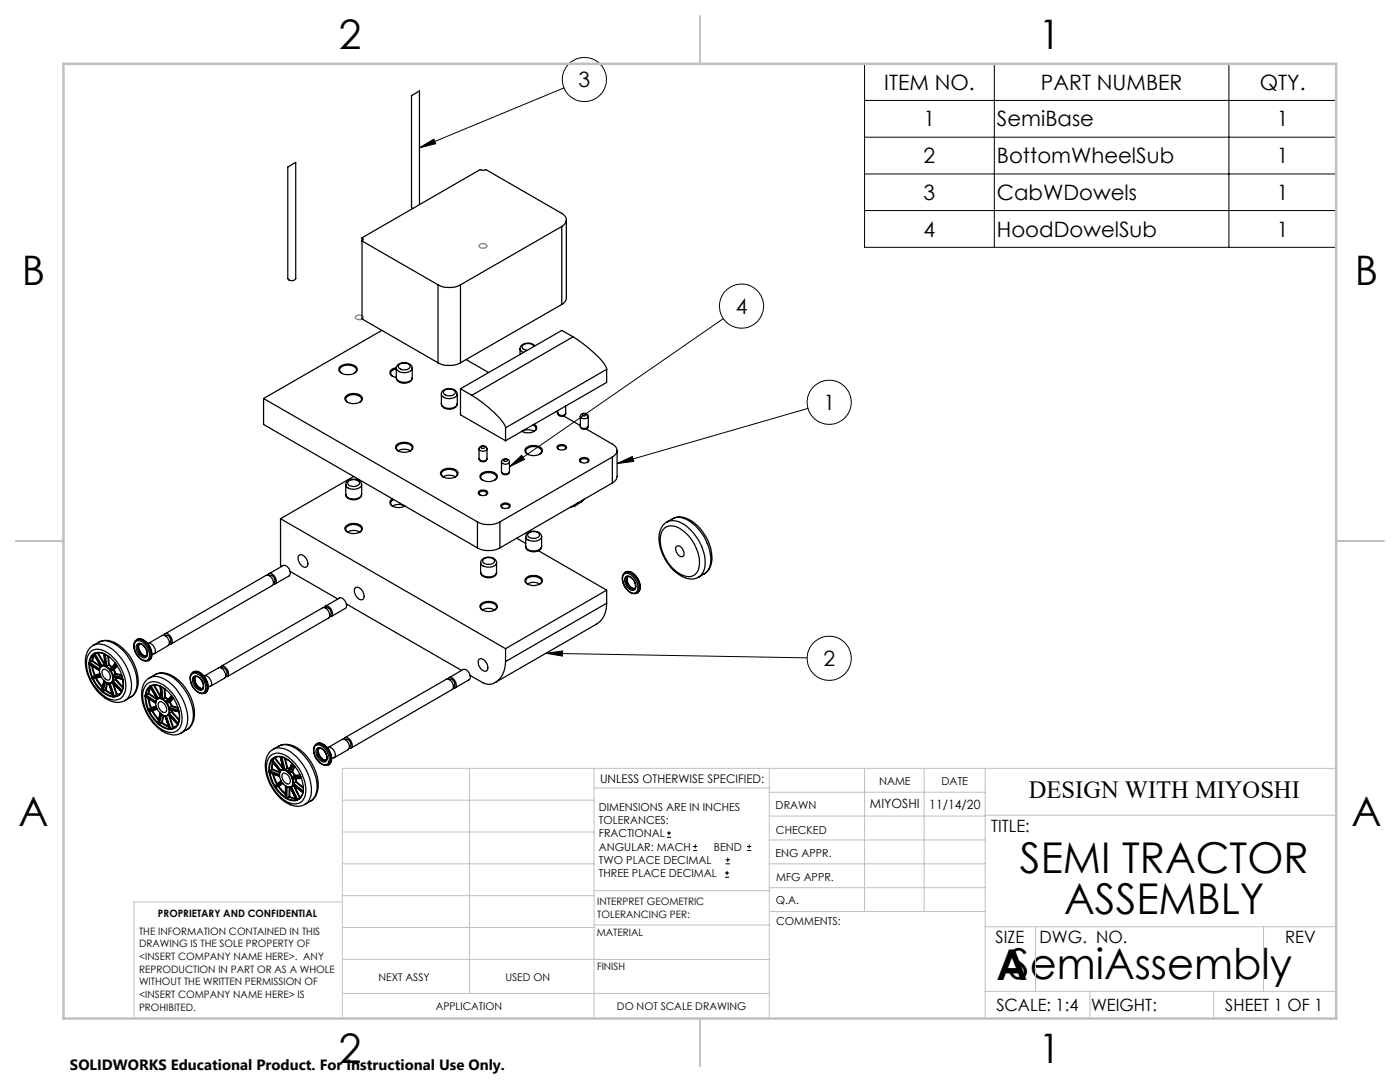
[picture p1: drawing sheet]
<svg xmlns="http://www.w3.org/2000/svg" width="279mm" height="216mm" viewBox="0 0 279 216" stroke-linecap="round" stroke-linejoin="round" font-family="sans-serif">
<g fill="none" stroke="#000" stroke-width=".2">
<path d="M112.6 17.5l-28.9 12M172.5 12.7h94.2v36.7h-94.2zM198.4 12.7v36.7M245.3 12.7v36.7M83.7 29.5l2.9-1.7 .4 .9zM172.5 20h94.2M172.5 27.4h94.2M172.5 34.7h94.2M172.5 42h94.2M144.4 63.6l-42.7 29.5M101.7 93.1l2.4-2.3 .6 .9zM123.2 92.5l3-1.4 .3 1z"/>
<path d="M161.3 81.5l-38.1 11M109 130.4l3.3-.5v1zM109 130.4l52.1 .9M133.1 167.1h.8M133.1 166.2h.8M133.5 165.8v.9M138.3 169.7h.8M138.3 168.9h.8M138.7 168.5v.8M144.7 175h.8M144.7 174.2h.8M144.8 172.4h.9"/>
<path d="M144.8 171.6h.9M145.1 173.8v.8M145.2 171.1v.9M149.1 169.7h.8M149.1 168.9h.8M149.5 168.5v.8"/>
<circle cx="116.6" cy="15.9" r="4.4"/>
<circle cx="148" cy="61.1" r="4.4"/>
<circle cx="165.5" cy="80.3" r="4.4"/>
<circle cx="165.5" cy="131.4" r="4.4"/>
</g>
<path d="M95.7 48.8a.91 .91 0 0 1 1.5 .3 .93 .93 0 0 1-1.6-.1zM71 63.1a.96 .96 0 0 1 1.5 .3 .93 .93 0 0 1-1.6-.1z" fill="none" stroke="#808080" stroke-width=".25"/>
<g fill="none" stroke="#c0c0c0" stroke-width=".2">
<path d="M68.3 159.7h50.3M93.7 153.3v44.9M118.6 153.3v49.9M118.6 157.2h34.9M153.5 153.3v49.9M153.5 158.1h43.1M172.5 153.3v28.6M184.4 153.3v28.6M196.6 153.3v49.9M266.7 153.3h-198.4v49.9M68.3 178.7h50.3M68.3 172.4h50.3"/>
<path d="M68.3 166h50.3M68.3 180h-41.6v23.2M118.6 177.7h35M153.5 167.6h43.1M153.5 162.8h43.1M153.5 172.4h43.1M153.5 177.1h43.1M196.6 162.7h70.1M68.3 198.2h85.2M68.3 191.4l85.2 .1M68.3 185.1h50.3M118.6 184.6h35"/>
<path d="M153.6 181.9h43M196.6 197.8h70.1M196.6 184.9h70.1M206.7 184.9v12.9M217.5 197.8v5.4M242.2 197.8v5.4M252.2 184.9v12.9"/>
</g>
<path d="M139.7 3.2v9.5M3.1 107.9h9.6M266.7 107.9h9.5M139.7 203.2v9.6" fill="none" stroke="#c0c0c0" stroke-width=".25"/>
<path d="M12.7 12.7h254v190.5h-254z" fill="none" stroke="#c0c0c0" stroke-width=".5"/>
<path d="M83.7 29.5l2.9-1.7 .4 .9zM101.7 93.1l2.4-2.3 .6 .9zM123.2 92.5l3-1.4 .3 1zM109 130.4l3.3-.5v1z" fill="#000"/>
<g fill="none" stroke="#000" stroke-width=".25">
<path d="M57.5 33.3l1.5-.9v23.2a.91 .91 0 0 1-1.6 0zM72.2 47.4a.33 .33 0 0 1 .3 .4 .33 .33 0 0 1-.3 .3l15.2 8.7M72.2 47.4v16.2l15.2 8.8M83.7 40.8v-22.6l-1.6 .8v22.3l.3 .3M87.4 56.8a4.9 4.9 0 0 0 4.5 0M87.4 56.8v15.6M91.9 56.8v15.6M112.1 45.2a1.38 1.38 0 0 0 .9-1.3 1.38 1.38 0 0 0-.9-1.3l-15.2-8.8-.3 .2-.8-.2-23.6 13.6M112.1 45.2l-20.2 11.6M112.1 45.2v15.5M113 43.9v15.7a1.68 1.68 0 0 1-.9 1.1M52.6 79.5l42.7 24.6"/>
<path d="M52.6 79.5v5.2l42.7 24.6M67.9 73.1a2.57 2.57 0 0 1 3.3 .2 1.21 1.21 0 0 1-1.5 1.5l-1.2-.2a.88 .88 0 0 1-.8-.5 .88 .88 0 0 1 .2-1zM68.2 74.5l-.2-.2a.71 .71 0 0 1-.2-.7 .71 .71 0 0 1 .5-.5 2.34 2.34 0 0 1 2.8 .5 .73 .73 0 0 1-.4 .9M69.1 79a2.4 2.4 0 0 1 3.1 .2 .95 .95 0 0 1-1 1.3 1.72 1.72 0 0 1-2.4-1.1zM76.2 65.9l-23.6 13.6M79.1 73.4a1.67 1.67 0 0 1 2.4-.9l.7 .5 .1 .4M79.1 75.4a1.77 1.77 0 0 0 3 .5l.2-.5M79.1 73.4a.99 .99 0 0 0-1 .4 .99 .99 0 0 0 0 1.1l1 .4M79.1 73.6l-.5 .2a.71 .71 0 0 0-.6 .6 .71 .71 0 0 0 .4 .7M79.1 73.4a1.92 1.92 0 0 0 2.9 .5l.3-.5M79.1 75.4a1.71 1.71 0 0 0 2.4 .8l.5-.3 .3-.5M79.1 73.4v2"/>
<path d="M79.8 72.6a1.6 1.6 0 0 1 2 .4 1.13 1.13 0 0 1-1.6 .8l-.3-.1a.54 .54 0 0 1-.4-.5 .54 .54 0 0 1 .3-.6zM82.3 73.4v2M87.4 72.4a4.9 4.9 0 0 0 4.5 0M88.1 78.6v2M88.4 78a2.02 2.02 0 0 1 2.8 .3v.3a1.71 1.71 0 0 1-2.4 .8 .83 .83 0 0 1-.7-.6 .83 .83 0 0 1 .3-.8zM88.7 77.9a1.52 1.52 0 0 1 2.1 .3 1.28 1.28 0 0 1-2 .6 .5 .5 0 0 1-.1-.9zM91.3 78.6v2a1.78 1.78 0 0 1-2.5 .8 .95 .95 0 0 1-.7-.8M91.9 77.6l2.3 1.3M91.9 77.6v5.2l9 5.1M93 71.8l4.5 2.5M94.2 78.9a17.6 17.6 0 0 1 6.7 6.3v.2M103.8 69.6a.9 .9 0 0 0 .7 .7"/>
<path d="M103.8 69.6v1.1M106.5 69.1a1.41 1.41 0 0 0-2.3 .1l.3 .5 .7 .2M106.8 69a1.93 1.93 0 0 0-3 .3v.3M112.1 60.7l-20.2 11.7M114.4 67.2a20.8 20.8 0 0 1 6.6 6.1l.1 .4M114.4 67.2l-20.2 11.7M114.4 67.2l-2.3-1.3-20.2 11.7M121.1 73.7l-20.2 11.7M121.1 73.7v2.6l-20.2 11.6M69 96.7a1.74 1.74 0 0 1 2.8-.7l.3 .4v.3M69 98.6a1.71 1.71 0 0 0 2.9 .7l.2-.7M69 96.7a1.46 1.46 0 0 0 1.9 .9l.6-.2a.86 .86 0 0 0 .7-.7v1.9a1.63 1.63 0 0 1-2.1 .9l-.4-.1a.94 .94 0 0 1-.7-.8"/>
<path d="M69 96.7v1.9M69.4 80.3l-.2-.1a.69 .69 0 0 1-.2-.8 .69 .69 0 0 1 .6-.4 2.14 2.14 0 0 1 2.5 .4 .7 .7 0 0 1-.3 .9M69.6 96a1.6 1.6 0 0 1 2.2 .3 1.35 1.35 0 0 1-2.4 .3zM70.6 95.1l-14.6 8.4M78.3 99.6a.77 .77 0 0 0-.5 .7 .77 .77 0 0 0 .5 .7M78.6 99.7a.69 .69 0 0 0-.6 .6 .69 .69 0 0 0 .4 .7M79.2 88.7a2.46 2.46 0 0 1 3.1 .2 .85 .85 0 0 1-.7 1.2 2.13 2.13 0 0 1-2.6-.7zM79.4 90a2.54 2.54 0 0 1 2.5 0M79.5 90a.7 .7 0 0 1-.4-.7 .7 .7 0 0 1 .6-.6 2.02 2.02 0 0 1 2.6 .6l-.2 .4-.3 .3M88 94.1a2.26 2.26 0 0 1 3.4 .2 1.51 1.51 0 0 1-1.9 1.1l-.8-.1-.5-.3a.62 .62 0 0 1-.2-.9zM88.1 80.6a1.67 1.67 0 0 0 2.7 .8l.3-.4 .1-.4M88.4 95.1a2.48 2.48 0 0 1 2.5 0"/>
<path d="M88.5 95.2l-.2-.2a.69 .69 0 0 1-.2-.7 .69 .69 0 0 1 .6-.5 2.14 2.14 0 0 1 2.5 .5 .61 .61 0 0 1-.4 .9M95.5 98.1a1.26 1.26 0 0 1 1.8 .1 1 1 0 0 1-.9 .7 1 1 0 0 1-.9-.7zM95.6 89.6a.81 .81 0 0 1 .8-.7 .81 .81 0 0 1 .8 .7M95.6 91.5a.81 .81 0 0 0 .8 .7 .81 .81 0 0 0 .8-.7M95.6 89.6a.91 .91 0 0 0 1.6 0M95.6 91.5a.91 .91 0 0 0 1.6 0M95.6 89.6v1.9M95.8 98.7a.33 .33 0 0 1-.1-.5l.5-.2h.5l.5 .4-.2 .3M96 89.1a.42 .42 0 0 1 .5-.1 .42 .42 0 0 1 .3 .3 .4 .4 0 0 1-.5 .2 .4 .4 0 0 1-.3-.4zM96 94.5a2.45 2.45 0 0 1 3.2 .3 .83 .83 0 0 1-.7 1.1 2.16 2.16 0 0 1-2.7-.7zM96.3 95.8a.68 .68 0 0 1-.4-.7 .68 .68 0 0 1 .6-.6 1.93 1.93 0 0 1 2.6 .6v.3l-.4 .4M97.2 89.6v1.9"/>
<path d="M100.1 92.2a.81 .81 0 0 1 .8-.7 .81 .81 0 0 1 .8 .7M100.1 94.1a.82 .82 0 0 0 .8 .6 .82 .82 0 0 0 .8-.6M100.1 92.2a.91 .91 0 0 0 1.6 0M100.1 94.1a.91 .91 0 0 0 1.6 0M100.1 92.2v1.9M100.5 91.8a.4 .4 0 0 1 .4-.2 .4 .4 0 0 1 .3 .3 .42 .42 0 0 1-.4 .2 .42 .42 0 0 1-.3-.3zM100.9 85.4v2.5M101.7 92.2v1.9M104.1 86.1a2.54 2.54 0 0 1 2.5 0M104.1 86.1h.1M105 89.4a2.46 2.46 0 0 1 3.2 .2 .96 .96 0 0 1-1.1 1.2 1.85 1.85 0 0 1-2.3-.8zM105.3 90.6a.69 .69 0 0 1-.4-.7 .69 .69 0 0 1 .6-.6 1.96 1.96 0 0 1 2.6 .7l-.1 .4-.3 .2"/>
<path d="M106.4 84.8a.7 .7 0 0 1 .6 .6 .7 .7 0 0 1-.5 .7M106.6 84.7a.81 .81 0 0 1 .5 .9 .81 .81 0 0 1-.8 .6l-1.1 .2-1.1-.3M111 82.1l.3 .2M111.3 89a1.15 1.15 0 0 1 1.8 .3 1.11 1.11 0 0 1-1.9-.1zM111.3 81.9v.5a.91 .91 0 0 0 1.6 0M111.3 82.4a.79 .79 0 0 0 .8 .7 .79 .79 0 0 0 .8-.7M111.5 89.7a.31 .31 0 0 1-.2-.3 .31 .31 0 0 1 .1-.3 .89 .89 0 0 1 1.5 .4l-.2 .2M112.5 83l3.3 1.9M112.9 81v1.4M115.7 91.6a1.27 1.27 0 0 1 1.8 .2 1.1 1.1 0 0 1-1.8 .3zM115.8 83.1a.8 .8 0 0 1 .8-.6 .8 .8 0 0 1 .8 .6M115.8 85.1a.8 .8 0 0 0 .8 .6 .8 .8 0 0 0 .8-.6"/>
<path d="M115.8 83.1a.91 .91 0 0 0 1.6 0v2a.95 .95 0 0 1-1.6 0M115.8 83.1v2M116 92.3l-.2-.3a.83 .83 0 0 1 .8-.5 .83 .83 0 0 1 .8 .6l-.2 .2M116.2 82.7a.41 .41 0 0 1 .5-.2 .41 .41 0 0 1 .3 .4 .42 .42 0 0 1-.4 .1 .42 .42 0 0 1-.4-.3zM116.5 99.7l-.6 .6M116.6 99.6l-.7 .6M117 85.6l5.2 3a1.36 1.36 0 0 1 .9 1.3 1.36 1.36 0 0 1-.9 1.3M122.2 91.2l-22.4 12.9M122.2 91.2v5.2M122.2 96.4l-22.4 12.9M123.2 89.9v5.2a1.44 1.44 0 0 1-1 1.3M53.5 114.8a.62 .62 0 0 1 .5-.4 .62 .62 0 0 1 .6 .4 1.14 1.14 0 0 1 .2 1.8h-.3"/>
<path d="M53.7 114.5l2.8-1.6a1.37 1.37 0 0 1 1.2 2l-2.8 1.6M53.8 114.9a.87 .87 0 0 1 .9 .3 .87 .87 0 0 1 0 1h-.1M56 103.5l44.9 25.9M56 103.5v9.4l.2 .1M57.9 114l9.5 5.5M59.8 110.7a1.61 1.61 0 0 1 1.4 2.4 1.61 1.61 0 0 1-1.4-2.4zM69.1 104.9a2.4 2.4 0 0 1 3.1 .2 .95 .95 0 0 1-1 1.3 1.72 1.72 0 0 1-2.4-1.1zM69.4 106.2a2.27 2.27 0 0 1 2.4 0M69.4 106.2l-.2-.2a.67 .67 0 0 1-.2-.7 .67 .67 0 0 1 .6-.4 1.9 1.9 0 0 1 2.5 .6l-.1 .5-.2 .2M70.8 117.4a1 1 0 0 1 1.6 .6l.2 .7a.7 .7 0 0 1-.2 .9 .7 .7 0 0 1-1-.2l-.7-1.2zM78.3 101l1.1 .3 1.4-.3M78.3 101a2.32 2.32 0 0 1 2.5 0"/>
<path d="M80.7 101h.1M95.3 104.1a4.9 4.9 0 0 0 4.5 0M95.3 109.3a4.9 4.9 0 0 0 4.5 0M95.3 104.1v5.2M95.9 112.3a1.72 1.72 0 0 1 1.6-1.1 1.72 1.72 0 0 1 1.6 1v.1M95.9 114.2a1.72 1.72 0 0 0 2.7 .8l.4-.4 .1-.4M95.9 112.3a1.88 1.88 0 0 0 2.9 .5l.3-.5M95.9 114.2a1.88 1.88 0 0 0 2.9 .6l.3-.6M95.9 112.3v1.9M96.5 111.5a1.6 1.6 0 0 1 2.2 .4 1.38 1.38 0 0 1-2.4 .2zM99.1 112.3v1.9M99.8 104.1v5.2"/>
<path d="M100 100.7a1.18 1.18 0 0 1 1.8 .1 .78 .78 0 0 1-1.1 .7l-.3-.1a.46 .46 0 0 1-.4-.7zM100.3 101.4a.33 .33 0 0 1-.1-.6l.8-.2 .5 .1 .2 .3-.2 .4M103.1 107.4l1.8 1M104.9 107.1a1.74 1.74 0 0 1 2.8-.7l.3 .4 .1 .3M104.9 109a1.71 1.71 0 0 0 2.9 .6l.3-.6M104.9 107.1a1.46 1.46 0 0 0 1.9 .9l.7-.2 .5-.3 .1-.4v1.9M104.9 109a1.79 1.79 0 0 0 2.6 .7l.5-.3 .1-.4M104.9 107.1v1.9M105 115.3a2.46 2.46 0 0 1 3.2 .2 .83 .83 0 0 1-.8 1.2 2.1 2.1 0 0 1-2.6-.8zM105.3 116.5a2.54 2.54 0 0 1 2.4 0M105.3 116.6a.79 .79 0 0 1-.3-1 .79 .79 0 0 1 .8-.5 1.87 1.87 0 0 1 2.3 .8l-.1 .4-.3 .3M105.5 106.4a1.57 1.57 0 0 1 2.2 .3 1.35 1.35 0 0 1-2.4 .2z"/>
<path d="M107.5 109.9l13.6 7.9M114.8 100.9l-1 .3M115.4 100.3l-.6 .6M115.9 100.3l-1.1 .6M121.1 117.8v2.6M121.1 117.8l-20.2 11.6M124.4 114.7a1.15 1.15 0 0 1 1.9 .3 2.7 2.7 0 0 1 .7 3.1 1.14 1.14 0 0 1-1.6-.2 2.9 2.9 0 0 1-1-3.2zM124.5 114.4a1.34 1.34 0 0 1 2 .4 3 3 0 0 1 .8 3.4 1.54 1.54 0 0 1-2.3-.7 2.62 2.62 0 0 1-.5-3.1zM124.9 114.1a2.41 2.41 0 0 1 2.7 2 1.86 1.86 0 0 1-.4 2.2M124.9 114.1a2.18 2.18 0 0 1 2.3 1.4 2.16 2.16 0 0 1 0 2.8M124.9 114.1l-.2 .1M124.9 115a1.5 1.5 0 0 1 1.9 1.3l.1 .4a.76 .76 0 0 1-.2 1 .76 .76 0 0 1-1-.1 1.94 1.94 0 0 1-.8-2.6z"/>
<path d="M125.2 115.1a1.65 1.65 0 0 0 1.4 2.4 1.73 1.73 0 0 0-1.3-2.4h-.1M125.4 115a1.57 1.57 0 0 0 .9 2.4h.5a1.72 1.72 0 0 1-1.5-2.3M127.2 118.3l-.1 .1M132.6 105.3a3.2 3.2 0 0 1 4.1 .9 8.3 8.3 0 0 1 2.8 6.9 2.17 2.17 0 0 1-3.3 1.7 8 8 0 0 1-4.3-8.4zM133.1 104.2a3.9 3.9 0 0 0-1.5 4.1 9.2 9.2 0 0 0 5.4 7.1 3.3 3.3 0 0 0 2.4-.2M133.1 104.2a3.4 3.4 0 0 1 3.4 .4 9.7 9.7 0 0 1 4.2 8.4 3 3 0 0 1-1.3 2.2M134.2 103.5a3.6 3.6 0 0 1 4.1 .6 8.9 8.9 0 0 1 3.6 8.5 2.9 2.9 0 0 1-1.4 1.9M134.2 103.5a3.5 3.5 0 0 1 3.9 .9 9.7 9.7 0 0 1 3.7 8 2.82 2.82 0 0 1-1.3 2.1M134.2 103.5l-1.1 .7M135 109a1.2 1.2 0 0 1 1.5 1.2 .62 .62 0 0 1-.2 .8 .62 .62 0 0 1-.9-.2l-.5-.8-.1-.6zM140.5 114.5l-1.1 .7M17.7 132.4l2.2 1.4 .2 1-1.8 .4"/>
<path d="M17.7 132.4l.3 1.7 .3 1.1M17.7 132.4l2.1 1.4M17.7 132.3l2.2 1.4M17.9 132.5l.2 1.6 .4 1M17.9 132.2l-.2 .1M17.9 132.2l2 1.3M18 130.1a2.69 2.69 0 0 1 3.5 .2 8.3 8.3 0 0 1 3.5 7.7 2.29 2.29 0 0 1-3.6 1.3 8.3 8.3 0 0 1-4-8.1zM18.3 132.8l.1 .7 .5 1.3M18.3 131.9l-.4 .3M18.3 131.9l1.7 1.2M18.4 135.4l1.7-.4 .7 .9M18.4 135.4a7.7 7.7 0 0 0 1.8 2.5"/>
<path d="M18.5 135.1l-.2 .1M18.5 131.9l1.6 1.1-.2 .5M18.5 131.9h-.2M18.5 132.9l.4 1.8M18.6 128.8a4.3 4.3 0 0 0-1.4 4.8 8.5 8.5 0 0 0 5.7 6.5 3.1 3.1 0 0 0 2-.3M18.6 128.8a3.8 3.8 0 0 1 4.3 1.1 9.8 9.8 0 0 1 3.3 7.5l-.1 .6a2.86 2.86 0 0 1-1.2 1.8M18.6 135.4l.8 1.3 .9 1M18.7 130.5a2.47 2.47 0 0 0-1 1.8M18.7 130.5h.1M18.7 130.5l1.5 2.5M18.7 130.6a2.24 2.24 0 0 0-.8 1.6M18.8 130.4a2.18 2.18 0 0 1 2 .1"/>
<path d="M18.8 130.4h.1M18.8 130.7l-.4 .7-.1 .5M18.8 130.4l1.5 2.6M18.8 130.8l-.3 1.1M18.9 134.8l-.4 .3M18.9 130.4a2.27 2.27 0 0 1 1.9 .1M18.9 134.7v.1M18.9 130.4l1.5 2.4M19.1 135.3l1.3 1.9M19.2 135.3l1.2 1.8M19.4 130.2l1.4 2.4M19.6 130.2l1.2 2.2"/>
<path d="M19.7 128.2a3.9 3.9 0 0 1 4.6 1 8.8 8.8 0 0 1 3.1 8.2l-.7 1.2-.7 .5M19.7 128.2a3.4 3.4 0 0 1 3.8 .7 9.4 9.4 0 0 1 3.7 8.4 2.59 2.59 0 0 1-1.2 1.8M19.7 128.2l-1.1 .6M19.9 133.5v.2M19.9 134.4l-1 .3M20 134.5l-1.1 .3M20 134.7l-1.5 .4M20.1 133h.1M20.2 133l-.3 .7M20.2 135l-1.6 .5-.2-.1M20.3 133h.7M20.4 132.8l-.1 .2"/>
<path d="M20.4 132.8h.6M20.4 138a4.5 4.5 0 0 0 2.2 1.1M20.5 133.6a1.28 1.28 0 0 1 1.5 1.5 .5 .5 0 0 1-.3 .6 .5 .5 0 0 1-.6-.2 1.49 1.49 0 0 1-.6-1.9zM20.6 138h-.2M20.6 138a3.8 3.8 0 0 0 1.9 .9M20.7 130.5h.1M20.7 130.5l.3 2.5M20.7 135.9l-.5 2M20.8 130.5l.2 2.5M20.8 135.9l-.6 2M20.8 132.6l-.4 .2M20.8 132.4v.2"/>
<path d="M20.9 136l.8 .4M20.9 136l.8 .3M20.9 132.5l-.1 .1M20.9 136l-.5 2M20.9 132.4h-.1M21 137.7l1.4 .9M21 137.7l-.4 .3M21.1 130.6l.2 2.4M21.1 136.1l-.5 1.9M21.1 133l.8 .7M21.1 133l-.2-2.5a6.2 6.2 0 0 1 2.2 1.9l-1.2 1.3M21.1 137.7h-.1"/>
<path d="M21.1 137.7l1.3 .7M21.3 133h-.2M21.3 133l.6 .5M21.3 136.3l-.3 1.4M21.5 136.3l-.4 1.4M21.5 130.9l.2 1.8M21.7 132.7l.6 .5M21.7 132.7l-.4 .3M21.7 131l.1 1.6M21.7 136.4l.9 2.7M21.7 136.3l.9 2.8M21.7 136.3v.1"/>
<path d="M21.8 132.6l.5 .5M21.8 132.6l-.1 .1M21.8 136.3l.2 .1M21.8 136.3l.9 2.8M22 133.9l.4 1M22 133.9l1.2-1.4a7.7 7.7 0 0 1 1.3 2.9l-2.1-.5M22 136.4l.8 2.5M22.2 133.8l-.2 .1M22.2 133.8l.4 .9M22.3 136.3l.1-.2-.4 .3M22.4 136l-.6 .3M22.4 136l1.8 2.1"/>
<path d="M22.4 136l1.9 2.1M22.4 135.9l1.9 2.1M22.4 136.2l.8 2.5M22.5 135l-.1 .9M22.5 135l2 .6M22.5 135l2 .5M22.6 135.9l1.8 1.9-.1 .2M22.6 134.7l-.2 .2M22.6 133.6h.2M22.6 135.9h-.2M22.6 133.6l.4 .9M22.6 133.6l-.4 .2"/>
<path d="M22.6 134.7l1.8 .5M22.6 136.3l.8 2.2M22.6 135.1v.8M22.8 133.6l.3 .8M22.8 138.9l-.1 .2M23 134.5l-.4 .2M23 134.5l1.3 .3M23 135.6l-.4 .3M23 135.6l1.5 1.7M23 132.3l-1.1 1.4M23.1 135.2l-.1 .4M23.1 134.4l-.1 .1"/>
<path d="M23.1 134.4l1.2 .3M23.2 135.6h-.2M23.2 135.6l1.4 1.5M23.2 135.3v.3M23.2 138.7l-.4 .2M23.2 132.6l-1 1.2M23.4 138.5l-.2 .2M23.4 132.8l-.8 .8M23.4 132.9l-.6 .7M23.8 138.6l-.6 .1M24.1 138.3l-.7 .2M24.2 138.1h.1"/>
<path d="M24.2 138.1a1.69 1.69 0 0 1-1.4 .8M24.3 138.1a1.67 1.67 0 0 1-1.6 1M24.5 135.6l.1 1.2-.3 1.1M24.5 135.5a3.8 3.8 0 0 1-.2 2.5M24.5 135.5v.1M26 139.1l-1.1 .7M27 128.1a1.14 1.14 0 0 1 1.6 .2 2.56 2.56 0 0 1 .9 3.4 1.76 1.76 0 0 1-2.2-1.2l-.5-1.2a1.34 1.34 0 0 1 .2-1.2zM27.3 127.7a1.84 1.84 0 0 0-.2 2.6 2.24 2.24 0 0 0 2.5 1.5M27.3 127.7a1.94 1.94 0 0 1 2.2 1.1 2.23 2.23 0 0 1 .1 3M27.3 128.7a.87 .87 0 0 1 1.4 .1 1.81 1.81 0 0 1 .4 2.4 1.57 1.57 0 0 1-1.8-1.3l-.1-.7zM27.5 127.6a2.42 2.42 0 0 1 2.6 1.8 1.63 1.63 0 0 1-.4 2.3M27.5 127.6a2.17 2.17 0 0 1 2.4 1.6 1.82 1.82 0 0 1-.3 2.6"/>
<path d="M27.5 127.6l-.2 .1M27.7 128.6h.1a1.66 1.66 0 0 1 1.6 1.8 .59 .59 0 0 1-.5 .7 .59 .59 0 0 1-.7-.4 1.61 1.61 0 0 1-.5-2.1zM29 138.9l2.1 1.4 .2 1-1.7 .4M29 138.9l.2 1.7 .4 1.1M29 138.9l2 1.4M29 138.7l2.1 1.4M29.1 139l.2 1.6 .4 1M29.1 138.7h-.1M29.1 138.7l2 1.3M29.2 130.9a1.83 1.83 0 0 1-1.4-2.3 1.7 1.7 0 0 0 1.4 2.3M29.2 136.6a2.74 2.74 0 0 1 3.5 .1 8.1 8.1 0 0 1 3.5 7.8 2.24 2.24 0 0 1-3.6 1.2 8.6 8.6 0 0 1-4.1-7.5l.3-.9zM29.5 128.4a1.26 1.26 0 0 1 1.5 1.4 .55 .55 0 0 1-.7 .7"/>
<path d="M29.6 128.4l2.8-1.6a1.36 1.36 0 0 1 1.1 2l-2.7 1.7M29.6 139.3l.5 2M29.6 138.4l-.5 .3M29.6 138.4l1.7 1.2M29.7 138.4h-.1M29.7 139.4l.5 1.8M29.7 138.4l1.7 1.1M29.8 135.3a4.3 4.3 0 0 0-1.4 4.8 8.8 8.8 0 0 0 5.2 6.3 2.94 2.94 0 0 0 2.6-.1M29.8 135.3a3.4 3.4 0 0 1 3.8 .7 9.6 9.6 0 0 1 3.8 8.5 2.59 2.59 0 0 1-1.2 1.8M29.9 136.9a2.19 2.19 0 0 0-.9 1.8M29.9 136.9l1.5 2.6M30 137.1a2.24 2.24 0 0 0-.9 1.6"/>
<path d="M30 136.9a2.32 2.32 0 0 1 2 0M30 136.9h.2M30 136.9l1.5 2.6M30 137.2l-.4 1.2M30.1 137.3l-.4 1.1M30.2 136.9a2.11 2.11 0 0 1 1.8 0M30.2 136.9l1.4 2.4M30.7 136.7l1.3 2.4M30.8 136.7l1.3 2.2M30.9 134.6a4 4 0 0 1 4.6 1 8.9 8.9 0 0 1 3.1 8.3l-.4 .8-.9 .9M30.9 134.6a4.3 4.3 0 0 1 4.8 1.6 9.3 9.3 0 0 1 2.8 7.6l-.2 .5a2.34 2.34 0 0 1-1 1.3M30.9 134.6l-1.1 .7"/>
<path d="M31.1 140v.1M31.4 139.5l-.3 .5M31.4 139.5h.1M31.4 139.5l-.3 .6M31.5 139.5h.7M31.6 139.3l-.1 .2M31.6 139.3h.6M32 136.9l.2 2.6M32 136.9h.1M32 139.1l-.4 .2M32.1 138.9l-.1 .2M32.1 139l-.1 .1"/>
<path d="M32.1 138.9h.1M32.3 137.1l.2 2.4M32.3 139.5l.8 .7M32.3 139.5l-.2-2.5a6.6 6.6 0 0 1 2.2 1.9l-1.2 1.3M32.5 139.5h-.2M32.5 139.5l.7 .5M32.7 126.8a.59 .59 0 0 1 .6-.4 .59 .59 0 0 1 .5 .4 1.14 1.14 0 0 1 .2 1.8h-.2M32.7 137.3l.2 1.9M32.9 139.2l.6 .5M32.9 139.2l-.4 .3M32.9 137.4l.1 1.7M32.9 126.5l20.2-11.7a1.37 1.37 0 0 1 1.2 2l-20.2 11.7"/>
<path d="M33 139.1l.5 .5M33 139.1l-.1 .1M33 126.9a.85 .85 0 0 1 .9 .3 .85 .85 0 0 1 0 1h-.1M34.3 138.8l-1.2 1.4M34.5 139.1l-1.1 1.2M34.6 139.2l-.8 .9M34.6 139.3l-.6 .8M38.2 134.6a1.56 1.56 0 0 1 2.3 .8 2.21 2.21 0 0 1 .2 2.7 1.72 1.72 0 0 1-2.2-1.1l-.5-1.2a1.34 1.34 0 0 1 .2-1.2zM38.5 134.2a1.7 1.7 0 0 0-.4 2.2 2.42 2.42 0 0 0 2.7 1.9M38.5 134.2a1.96 1.96 0 0 1 2.2 1.1 2.39 2.39 0 0 1 .3 2.9l-.1 .1M38.5 135.1a.91 .91 0 0 1 1.4 .2 1.81 1.81 0 0 1 .5 2.4 1.6 1.6 0 0 1-1.9-1.4l-.1-.7zM38.7 134.1a1.95 1.95 0 0 1 2.2 1 2.62 2.62 0 0 1 .3 2.9l-.3 .2"/>
<path d="M38.7 134.1a2.42 2.42 0 0 1 2.6 2 1.59 1.59 0 0 1-.4 2.2M38.7 134.1l-.2 .1M39 135a1.84 1.84 0 0 0 1.4 2.4 1.67 1.67 0 0 1-1.4-2.4zM40.4 137.4a1.62 1.62 0 0 0-.8-2.3 .54 .54 0 0 0-.7-.1 .54 .54 0 0 0-.2 .7 1.69 1.69 0 0 0 1.7 1.7M40.7 134.9a1.25 1.25 0 0 1 1.5 1.4 .51 .51 0 0 1-.1 .5 .51 .51 0 0 1-.5 .1M40.8 134.9l2.8-1.6a1.36 1.36 0 0 1 1.4 1.5l-.2 .5-2.8 1.6M40.9 138.3h-.1M44 133.2a.61 .61 0 0 1 .5-.3 .61 .61 0 0 1 .5 .3 1.14 1.14 0 0 1 .2 1.8h-.2M44.2 132.9l20.2-11.6a1.34 1.34 0 0 1 1.1 2l-20.1 11.7M44.2 133.3a.85 .85 0 0 1 1 .4 .85 .85 0 0 1 0 1h-.2M64.7 121.2a.59 .59 0 0 1 .6-.3 .59 .59 0 0 1 .5 .3 1.14 1.14 0 0 1 .2 1.8h-.2M64.9 121l2.8-1.7a1.42 1.42 0 0 1 1.4 1.9l-3 1.8"/>
<path d="M65 121.4a.82 .82 0 0 1 .9 .4 .82 .82 0 0 1-.1 .9M69.1 120.5l23 13.3M89.4 135.5a.63 .63 0 0 1 .6-.4 .63 .63 0 0 1 .6 .4l.3 .6 .2 .6a.49 .49 0 0 1-.6 .6M89.6 135.2l2.8-1.6a1.36 1.36 0 0 1 1.2 2l-2.8 1.7M89.7 135.6a.82 .82 0 0 1 .9 .4 .82 .82 0 0 1-.1 1M95.5 131.6a1 1 0 0 1 1.6 .7l.2 .6a.7 .7 0 0 1-.2 1 .7 .7 0 0 1-1-.3l-.6-.8-.1-.7zM96 120.5a2.45 2.45 0 0 1 3.2 .2 .83 .83 0 0 1-.7 1.1 2.16 2.16 0 0 1-2.7-.7zM96.3 121.7a2.48 2.48 0 0 1 2.4 0M96.3 121.7a.7 .7 0 0 1-.4-.7 .7 .7 0 0 1 .6-.6 2.18 2.18 0 0 1 2.5 .5 .6 .6 0 0 1-.3 .8M100.9 132a4.2 4.2 0 0 1-3.3 4.6l-1.2-.4-2.6-1.4M100.9 129.4v2.6M119.1 124.5l-20.3 11.7"/>
<path d="M121.1 120.4a4.3 4.3 0 0 1-2 4.1M121.1 120.4l-20.2 11.6M29.7 141.9l1.7-.4 .6 .8-.5 2.1M29.7 141.9a7.7 7.7 0 0 0 1.8 2.5M29.7 141.6l-.1 .1M29.7 141.9h.1M29.8 141.9l.6 1 1.1 1.3M30.1 141.3l-.4 .3M30.2 141.2l-.1 .1M30.3 141.8l1.3 1.9M30.4 141.8l1.3 1.7M31.2 140.9l-1 .3"/>
<path d="M31.2 141l-1.1 .3M31.3 141.2l-1.6 .4M31.4 141.5l-1.6 .4M31.6 144.5a3.8 3.8 0 0 0 2.2 1M31.8 140.1a1.37 1.37 0 0 1 1.5 1.5 .59 .59 0 0 1-.5 .6 .59 .59 0 0 1-.7-.3l-.3-.6-.2-.5zM31.8 144.5h-.2M31.8 144.5a3.4 3.4 0 0 0 2 .9M32 142.3l-.5 2.1M32.1 142.5l.8 .4M32.1 142.5l.8 .3M32.1 142.5l-.5 2M32.2 144.2l1.5 .8"/>
<path d="M32.2 144.2l-.4 .3M32.3 142.5l-.5 2M32.3 144.2h-.1M32.3 144.2l1.3 .7M32.6 142.8l-.4 1.4M32.7 142.8l-.4 1.4M32.9 142.8l.9 2.7M33.1 142.8l.1 .1M33.1 142.8l.9 2.7M33.2 142.9l.9 2.5M33.2 140.3l.5 1M33.2 140.3l1.2-1.3a7.7 7.7 0 0 1 1.3 2.9l-2-.6"/>
<path d="M33.2 140.3h.2M33.4 140.3l.4 .9M33.5 142.8l.2-.2 .8 2.6M33.6 142.5l-.2 .2-.3 .1M33.6 142.5l1.9 2.1M33.7 142.6l-.5 .3M33.7 142.4l1.9 2.1M33.7 141.5v.9M33.7 141.5l2 .6M33.7 141.5l2 .5M33.8 141.2l-.1 .1M33.8 140.1h.2"/>
<path d="M33.8 142.3l-.1 .1M33.8 140.1l.4 .9M33.8 140.1l-.4 .2M33.8 142.3l1.8 2M33.8 141.2l1.9 .5M33.8 142.8l.8 2.2M33.9 141.6l-.1 .7M34 140.1l.3 .8M34.1 145.4l-.1 .1M34.2 141l-.4 .2M34.2 142.1l-.4 .2M34.2 141l1.4 .3"/>
<path d="M34.2 142.1l1.5 1.7M34.3 141.7l-.1 .4M34.3 140.9l-.1 .1M34.3 140.9l1.2 .3M34.4 142.1h-.2M34.4 142.1l1.4 1.5M34.4 141.7v.4M34.5 145.2l-.4 .2M34.6 145l-.1 .2M35.1 145.1l-.6 .1M35.3 144.8l-.7 .2M35.5 144.6h.1"/>
<path d="M35.5 144.6a1.62 1.62 0 0 1-1.4 .8M35.5 144.6a1.66 1.66 0 0 1-1.5 .9M35.6 144.3v.2M35.7 142.1l.1 1.2-.2 1.1M35.7 142a3.9 3.9 0 0 1-.1 2.5M35.7 142v.1M37.3 145.6l-1.1 .7M53.7 153.9l2.1 .8M53.7 154.1l2.1 .8 .4 1-1.4 1.1M53.7 154.1a6.8 6.8 0 0 0 1.1 2.9M53.7 154.1l2.1 .8M53.8 153.8l-.1 .1"/>
<path d="M53.8 153.8l2 .8M53.9 154.2l.3 1.3 .7 1.3M54 150.8a2.76 2.76 0 0 1 3.5 .3 8.3 8.3 0 0 1 3.4 7.7 2.28 2.28 0 0 1-3.7 1.1 8.4 8.4 0 0 1-4-7.5 2.64 2.64 0 0 1 .8-1.6zM54.1 151.7a3.4 3.4 0 0 0-.4 2.2M54.1 151.7l1.8 2.2M54.1 151.7l1.8 2.3M54.2 151.6h.2M54.2 151.8a3.3 3.3 0 0 0-.4 2M54.2 151.6l1.8 2.2M54.3 153.6l-.5 .2M54.3 153.6l1.5 .6M54.4 151.6l1.7 2.1"/>
<path d="M54.4 152l-.1 1.6M54.4 153.5l-.1 .1M54.4 154.4l.8 2.1M54.4 153.5l1.4 .6M54.5 149.5a4.2 4.2 0 0 0-1.4 4.8 8.5 8.5 0 0 0 5.7 6.5 2.89 2.89 0 0 0 2.1-.3M54.5 149.5a3.7 3.7 0 0 1 4.3 1.2 9.3 9.3 0 0 1 3.3 8l-.2 .5a2.23 2.23 0 0 1-1 1.3M54.5 149.5a3.6 3.6 0 0 1 4.9 .1 9.4 9.4 0 0 1 3.7 8.5 2.59 2.59 0 0 1-1.2 1.8M54.5 152.2l-.1 1.3M54.5 154.4l.9 2M54.8 151.3h.2M54.8 151.3l-.4 .3M54.8 151.3l1.7 2.1"/>
<path d="M54.9 157.1l1.4-1 .7 .7v2.4M54.9 157.1l1.2 1.5 .9 .6M54.9 157.1h.2M55 151.3l1.5 1.9M55 151.1l-.2 .2M55.1 157.1l.6 .9 1.3 1.1M55.3 151l-.3 .3M55.4 156.4h.1M55.5 156.9h.2M55.5 156.9l1.4 1.6M55.5 156.9l-.4 .2M55.6 148.9a3.9 3.9 0 0 1 4.6 1 8.6 8.6 0 0 1 3.1 8.2l-.4 .9-1 .9"/>
<path d="M55.7 156.9l1.2 1.4M55.8 154.6v.1M55.9 153.9l-.1 .7M55.9 153.9v.1M55.9 154l-.1 .7M55.9 151a1.83 1.83 0 0 0-1.7 .6M55.9 151h.1M55.9 151l.7 2.6M56 151a1.66 1.66 0 0 0-1.6 .6M56.1 151a5.3 5.3 0 0 1 2.2 1.3M56.1 151a4.5 4.5 0 0 1 2.2 1.3l-.8 1.8M56.1 153.7l-.1 .1"/>
<path d="M56.1 151l.6 2.7M56.1 155.9l-1.3 1.1M56.1 155.8l-.7 .6M56.2 151l.7 2.6M56.3 154.5a1.01 1.01 0 0 1 1.6 .8v.3a.61 .61 0 0 1-.3 .8 .61 .61 0 0 1-.8-.3l-.5-.8zM56.3 156.2l-1.2 .9M56.4 156.2l-.9 .7M56.4 156.3l-.7 .6M56.5 153.4l-.3 .2M56.6 153.5l-.5 .2M56.6 153.6l-.6 .2M56.7 153.7l.8 .4"/>
<path d="M56.8 151.2l.5 2.1M56.9 153.6l-.2 .1M56.9 153.6l.6 .4M56.9 151.3l.5 1.9M57 156.8v2.4M57.1 159.3a2.69 2.69 0 0 0 2.1 .4M57.2 156.9l.7 .2M57.2 156.9l.1 .1M57.2 156.9l-.1 2.4M57.3 159.2l-.2 .1M57.3 159.2a2.42 2.42 0 0 0 1.8 .4M57.3 157l.6 .1"/>
<path d="M57.3 153.3l.4 .2M57.3 153.3l-.4 .3M57.3 157v2.2M57.4 153.2l.4 .2M57.4 153.2l-.1 .1M57.5 154v.1M57.6 154.3l.6 .9M57.6 154.3l.8-1.9a8.1 8.1 0 0 1 1.7 2.7l-1.9 .1M57.7 159l1.4 .4M57.7 159l-.4 .2M57.7 157.1v1.9M57.8 154.2l-.2 .1"/>
<path d="M57.8 154.2l.5 .8M57.8 158.9l-.1 .1M57.8 158.9l1.2 .4M57.9 157.1l-.1 1.8M57.9 157.1h.1M57.9 157.1l1.3 2.6M58 157h.2M58 157l1.3 2.7M58.2 157l1.2 2.5M58.2 154l.5 .8M58.2 152.3l-.7 1.7M58.2 154l-.4 .2"/>
<path d="M58.3 155.4l.1 1M58.3 155.4l1.8-.1a5.9 5.9 0 0 1 .4 2.7l-2.1-1.6M58.3 155l-.1 .2M58.4 156.5l-.4 .5M58.4 154l.4 .7M58.4 154h-.2M58.4 156.5l2.1 1.7M58.5 155.4l.1 .9M58.5 156.6l-.3 .4M58.5 152.5l-.7 1.7M58.6 156.3l-.2 .1M58.6 156.3l1.9 1.5"/>
<path d="M58.6 156.8h.1l1.2 2.3h.1M58.6 156.8l-.4 .2M58.6 156.8l1.2 2.4M58.7 156.7l-.1 .1M58.7 154.8l-.4 .2M58.7 152.8l-.5 1.2M58.8 154.7l-.1 .1M58.8 152.9l-.4 1.1M58.9 155.4l.1 .6M59 156l-.4 .3M59 156l1.5 1.3M59.1 155.4v.6"/>
<path d="M59.1 156h-.1M59.1 156l1.4 1.1M59.2 159.7h.1M59.4 159.5l-.1 .2M59.7 159.3l-.3 .2M59.9 154.6l-1.1 .1M59.9 154.8h-1.2M60 155h-1.7M60.2 155.3l-1.9 .1M60.5 158.2a1.99 1.99 0 0 1-1.2 1.5M60.5 158.1a2.12 2.12 0 0 1-1.1 1.4M61.9 159.9l-1 .6"/>
<path d="M62.9 148.9a1.48 1.48 0 0 1 2.2 .8 2.3 2.3 0 0 1 .3 2.7 1.74 1.74 0 0 1-2.3-1l-.5-1.6zM63 148.6a1.49 1.49 0 0 1 2.1 .6 2.53 2.53 0 0 1 .4 3.4 1.85 1.85 0 0 1-2.2-1 2.4 2.4 0 0 1-.3-3zM63.1 148.5a1.53 1.53 0 0 1 2.1 .7 2.77 2.77 0 0 1 .6 3.2l-.1 .1M63.2 149.4a.91 .91 0 0 1 1.4 .2 1.74 1.74 0 0 1 .4 2.4 1.87 1.87 0 0 1-1.9-2.4zM63.2 148.4a2.01 2.01 0 0 1 2.5 1.3 2.34 2.34 0 0 1 .1 2.8h-.1M63.5 149.5a.91 .91 0 0 1 1.3 .5 1.32 1.32 0 0 1 .2 1.7 1.65 1.65 0 0 1-1.5-2.2zM65.2 151.7a1.61 1.61 0 0 1-1.5-2.4 1.74 1.74 0 0 0 1.3 2.4h.1M65.4 149.2a1.01 1.01 0 0 1 1.4 .8l.1 .8a.48 .48 0 0 1-.7 .4M65.5 149.2l2.8-1.7a1.38 1.38 0 0 1 1.2 2.1l-2.8 1.6M65.7 152.5h.1M65.7 152.5l-.2 .1M68.7 147.5a.63 .63 0 0 1 .5-.4 .63 .63 0 0 1 .6 .4l.5 1.2a.52 .52 0 0 1-.6 .6"/>
<path d="M68.9 147.2l20.2-11.7a1.33 1.33 0 0 1 1.1 2.1l-20.1 11.7M68.9 147.6a.83 .83 0 0 1 .9 .4 .83 .83 0 0 1-.1 1"/>
</g>
<g font-size="8.5">
<text x="203.6" y="174.2">SEMI TRACTOR</text>
<text x="212.4" y="182.3">ASSEMBLY</text>
<text x="198.9" y="195.5">ASemiAssembly</text>
</g>
<g font-size="8.1">
<text x="67.6" y="9.7">2</text>
<text x="207.3" y="9.7">1</text>
<text x="4.4" y="57">B</text>
<text x="270.4" y="57">B</text>
<text x="3.7" y="164.9">A</text>
<text x="269.7" y="164.9">A</text>
<text x="67.6" y="212.2">2</text>
<text x="207.3" y="212.2">1</text>
</g>
<text font-size="4.9" x="205.3" y="159.3">DESIGN WITH MIYOSHI</text>
<g font-size="4.2">
<text x="115.5" y="17.4">3</text>
<text x="176.5" y="17.9">ITEM NO.</text>
<text x="207.7" y="17.9">PART NUMBER</text>
<text x="251.4" y="17.9">QTY.</text>
<text x="184.3" y="25.2">1</text>
<text x="199" y="25.2">SemiBase</text>
<text x="254.8" y="25.2">1</text>
<text x="184.3" y="32.5">2</text>
<text x="199" y="32.5">BottomWheelSub</text>
<text x="254.8" y="32.5">1</text>
<text x="184.3" y="39.9">3</text>
<text x="199" y="39.9">CabWDowels</text>
<text x="254.8" y="39.9">1</text>
<text x="184.3" y="47.2">4</text>
<text x="199" y="47.2">HoodDowelSub</text>
<text x="254.8" y="47.2">1</text>
<text x="146.8" y="62.6">4</text>
<text x="164.3" y="81.8">1</text>
<text x="164.3" y="132.8">2</text>
</g>
<g font-size="3.4">
<text x="197.8" y="166">TITLE:</text>
<text x="198.7" y="188.1">SIZE</text>
<text x="207.5" y="188.1">DWG. NO.</text>
<text x="256.5" y="188.2">REV</text>
<text x="198.8" y="201.7">SCALE: 1:4</text>
<text x="217.7" y="201.8">WEIGHT:</text>
<text x="244.5" y="201.7">SHEET 1 OF 1</text>
</g>
<text font-size="3" x="14" y="213.5">SOLIDWORKS Educational Product. For Instructional Use Only.</text>
<g font-size="2.5">
<text x="173.6" y="161.3">MIYOSHI</text>
<text x="185.5" y="161.4">11/14/20</text>
</g>
<text font-size="2.4" x="119.8" y="156.2">UNLESS OTHERWISE SPECIFIED:</text>
<g font-size="2.2">
<text x="119.5" y="161.8">DIMENSIONS ARE IN INCHES</text>
<text x="154.8" y="161.4">DRAWN</text>
<text x="175.4" y="156.6">NAME</text>
<text x="187.9" y="156.7">DATE</text>
<text x="119.5" y="164.4">TOLERANCES:</text>
<text x="119.5" y="167.1">FRACTIONAL</text>
<text x="154.9" y="166.3">CHECKED</text>
<text x="119.5" y="169.7">ANGULAR: MACH</text>
<text x="119.5" y="172.4">TWO PLACE DECIMAL</text>
<text x="142.5" y="169.7">BEND</text>
<text x="154.8" y="171">ENG APPR.</text>
<text x="119.5" y="175">THREE PLACE DECIMAL</text>
<text x="154.9" y="175.7">MFG APPR.</text>
<text x="154.9" y="180.4">Q.A.</text>
<text x="154.9" y="184.6">COMMENTS:</text>
</g>
<g font-size="2.1">
<text x="75.5" y="195.7">NEXT ASSY</text>
<text x="100.9" y="195.7">USED ON</text>
<text x="86.9" y="201.5">APPLICATION</text>
<text x="123.1" y="201.6">DO NOT SCALE DRAWING</text>
</g>
<g font-size="2">
<text x="31.5" y="182.9">PROPRIETARY AND CONFIDENTIAL</text>
<text x="119.2" y="180.6">INTERPRET GEOMETRIC</text>
<text x="119.2" y="183.1">TOLERANCING PER:</text>
<text x="27.8" y="186.5">THE INFORMATION CONTAINED IN THIS</text>
<text x="27.8" y="189">DRAWING IS THE SOLE PROPERTY OF</text>
<text x="27.8" y="191.6">&lt;INSERT COMPANY NAME HERE&gt;. ANY</text>
<text x="119.1" y="186.7">MATERIAL</text>
<text x="27.8" y="194.1">REPRODUCTION IN PART OR AS A WHOLE</text>
<text x="27.8" y="196.6">WITHOUT THE WRITTEN PERMISSION OF</text>
<text x="119.1" y="193.5">FINISH</text>
<text x="27.8" y="199.1">&lt;INSERT COMPANY NAME HERE&gt; IS</text>
<text x="27.8" y="201.7">PROHIBITED.</text>
</g>
</svg>
